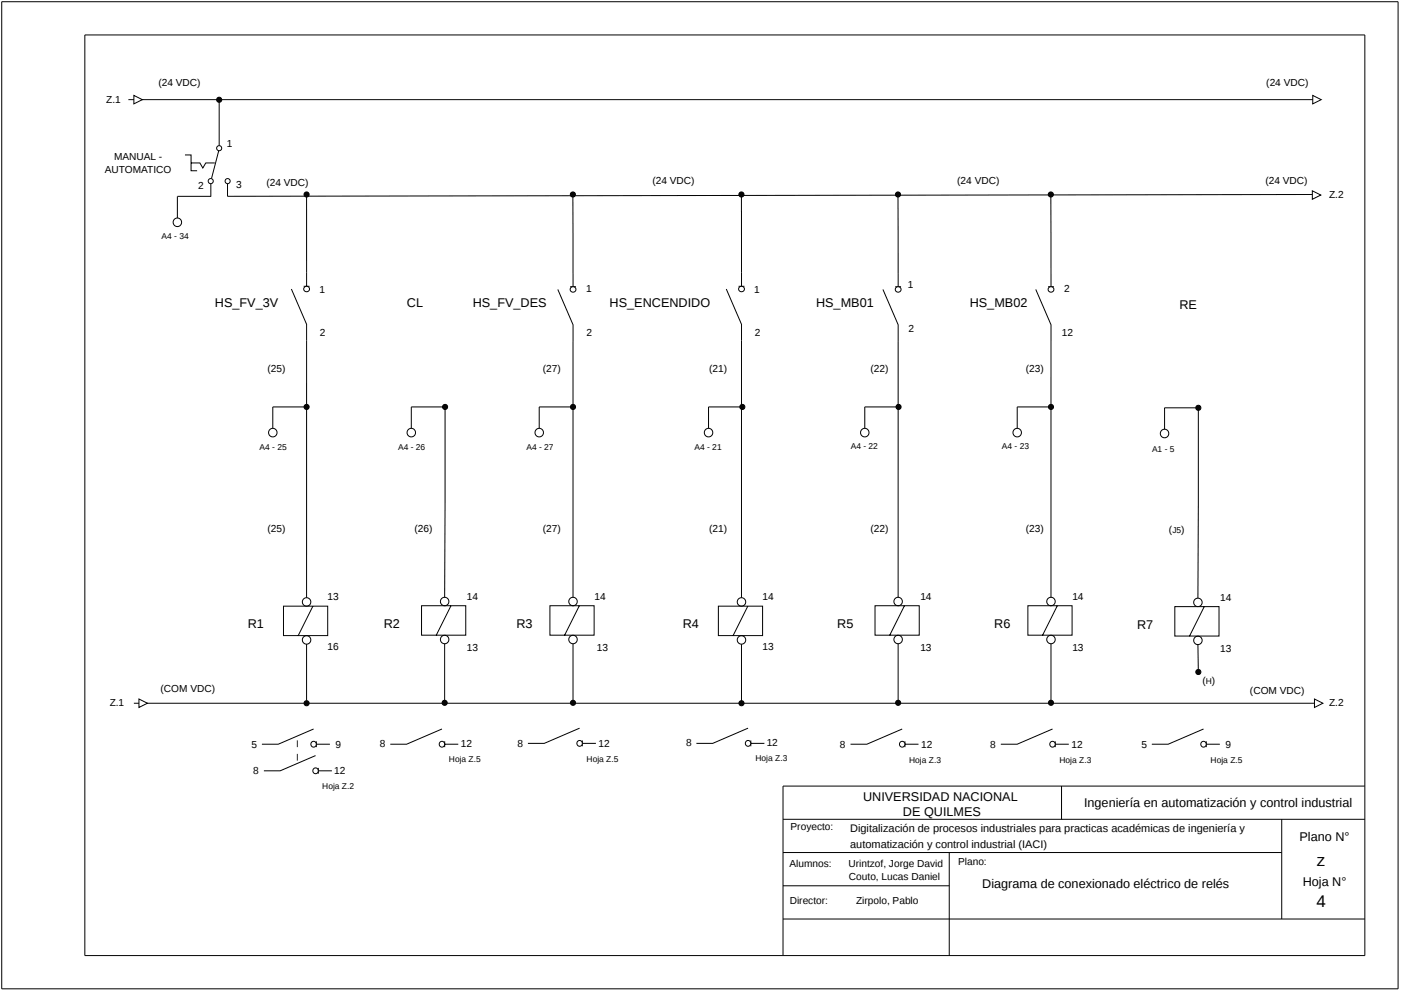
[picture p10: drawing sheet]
<svg xmlns="http://www.w3.org/2000/svg" width="421mm" height="298mm" viewBox="0 0 421 298" stroke-linecap="round" stroke-linejoin="round" font-family="sans-serif">
<path d="M.5 .5h419.5v296.7h-419.5zM25.5 10.5h384.5v276.7h-384.5zM38.6 29.9h356.2M318.9 236.2v10M410 236.2h-174.8v51M235.2 246.2h174.8M235.2 256.2h149.8M285.2 256.2v31M385 246.2v30M235.2 266.2h50M235.2 276.2h174.8" fill="none" stroke="#000" stroke-width=".3"/>
<path d="M40.2 28.7l2.6 1.2-2.6 1.3z" fill="#fff"/>
<path d="M40.2 28.7l2.6 1.2-2.6 1.3z" fill="none" stroke="#000" stroke-width=".3"/>
<path d="M394.4 28.7l2.5 1.2-2.5 1.3z" fill="#fff"/>
<path d="M394.4 28.7l2.5 1.2-2.5 1.3zM40.2 211.3h354.5" fill="none" stroke="#000" stroke-width=".3"/>
<path d="M41.7 210.1l2.6 1.2-2.6 1.3z" fill="#fff"/>
<path d="M41.7 210.1l2.6 1.2-2.6 1.3z" fill="none" stroke="#000" stroke-width=".3"/>
<path d="M394.9 210.1l2.5 1.2-2.5 1.3z" fill="#fff"/>
<g fill="none" stroke="#000" stroke-width=".3">
<path d="M92.1 59.2v26.8M87.5 86.9l4.6 10.6v4.9M91.2 86h1.8M394.9 210.1l2.5 1.2-2.5 1.3z"/>
<circle cx="92.1" cy="58.4" r=".76"/>
</g>
<circle cx="92.1" cy="58.4" r=".76" fill="#000"/>
<circle cx="92.1" cy="86.9" r=".85" fill="#fff"/>
<circle cx="92.1" cy="86.9" r=".85" fill="none" stroke="#000" stroke-width=".3"/>
<circle cx="92.1" cy="180.9" r="1.27" fill="#fff"/>
<circle cx="92.1" cy="180.9" r="1.27" fill="none" stroke="#000" stroke-width=".3"/>
<circle cx="92.1" cy="192.3" r="1.27" fill="#fff"/>
<g fill="none" stroke="#000" stroke-width=".3">
<path d="M92.1 102.4v77.2M85.2 182.2h13.2v8.8h-13.2zM92.1 193.6v17M94 182.2l-4.4 8.8"/>
<circle cx="92.1" cy="192.3" r="1.27"/>
<circle cx="92.1" cy="211.3" r=".76"/>
</g>
<circle cx="92.1" cy="211.3" r=".76" fill="#000"/>
<circle cx="133.6" cy="180.8" r="1.27" fill="#fff"/>
<circle cx="133.6" cy="180.8" r="1.27" fill="none" stroke="#000" stroke-width=".3"/>
<circle cx="133.6" cy="192.2" r="1.27" fill="#fff"/>
<g fill="none" stroke="#000" stroke-width=".3">
<path d="M172.1 59.2v27M167.6 87l4.5 10.6v4.9M171.3 86.2h1.7M133.7 122.3l-.1 57.2M126.6 182h13.3v8.9h-13.3zM133.6 193.4v17M135.5 182.1l-4.5 8.8"/>
<circle cx="172.1" cy="58.4" r=".76"/>
<circle cx="133.6" cy="192.2" r="1.27"/>
<circle cx="133.6" cy="211.2" r=".76"/>
</g>
<g fill="#000">
<circle cx="172.1" cy="58.4" r=".76"/>
<circle cx="133.6" cy="211.2" r=".76"/>
</g>
<circle cx="172.2" cy="87" r=".85" fill="#fff"/>
<circle cx="172.2" cy="87" r=".85" fill="none" stroke="#000" stroke-width=".3"/>
<circle cx="172.1" cy="180.8" r="1.27" fill="#fff"/>
<circle cx="172.1" cy="180.8" r="1.27" fill="none" stroke="#000" stroke-width=".3"/>
<circle cx="172.1" cy="192.2" r="1.27" fill="#fff"/>
<g fill="none" stroke="#000" stroke-width=".3">
<path d="M222.7 59.2l.1 26.8M218.2 86.9l4.6 10.6v4.9M221.9 86h1.7M172.1 102.5v77M165.2 182h13.3v8.9h-13.3zM172.1 193.4v17M174 182.1l-4.4 8.8"/>
<circle cx="222.7" cy="58.4" r=".76"/>
<circle cx="172.1" cy="192.2" r="1.27"/>
<circle cx="172.1" cy="211.2" r=".76"/>
</g>
<g fill="#000">
<circle cx="222.7" cy="58.4" r=".76"/>
<circle cx="172.1" cy="211.2" r=".76"/>
</g>
<circle cx="222.8" cy="86.9" r=".85" fill="#fff"/>
<circle cx="222.8" cy="86.9" r=".85" fill="none" stroke="#000" stroke-width=".3"/>
<circle cx="222.7" cy="180.9" r="1.27" fill="#fff"/>
<circle cx="222.7" cy="180.9" r="1.27" fill="none" stroke="#000" stroke-width=".3"/>
<circle cx="222.7" cy="192.3" r="1.27" fill="#fff"/>
<g fill="none" stroke="#000" stroke-width=".3">
<path d="M269.8 59.2v27M265.2 87l4.6 10.6v4.9M268.9 86.2h1.8M222.8 102.4v77.2M215.8 182.2h13.3v8.8h-13.3zM222.8 193.6v17M224.6 182.2l-4.4 8.8"/>
<circle cx="269.8" cy="58.4" r=".76"/>
<circle cx="222.7" cy="192.3" r="1.27"/>
<circle cx="222.8" cy="211.3" r=".76"/>
</g>
<g fill="#000">
<circle cx="269.8" cy="58.4" r=".76"/>
<circle cx="222.8" cy="211.3" r=".76"/>
</g>
<circle cx="269.8" cy="87" r=".85" fill="#fff"/>
<circle cx="269.8" cy="87" r=".85" fill="none" stroke="#000" stroke-width=".3"/>
<circle cx="269.8" cy="180.8" r="1.27" fill="#fff"/>
<circle cx="269.8" cy="180.8" r="1.27" fill="none" stroke="#000" stroke-width=".3"/>
<circle cx="269.8" cy="192.2" r="1.27" fill="#fff"/>
<g fill="none" stroke="#000" stroke-width=".3">
<path d="M315.7 59.2v27M311.2 87l4.5 10.6v4.9M314.9 86.2h1.7M269.8 102.5v77M262.9 182h13.3v8.9h-13.3zM269.8 193.4v17M271.7 182.1l-4.4 8.8"/>
<circle cx="315.7" cy="58.4" r=".76"/>
<circle cx="269.8" cy="192.2" r="1.27"/>
<circle cx="269.8" cy="211.2" r=".76"/>
</g>
<g fill="#000">
<circle cx="315.7" cy="58.4" r=".76"/>
<circle cx="269.8" cy="211.2" r=".76"/>
</g>
<circle cx="315.7" cy="87" r=".85" fill="#fff"/>
<circle cx="315.7" cy="87" r=".85" fill="none" stroke="#000" stroke-width=".3"/>
<circle cx="315.7" cy="180.8" r="1.27" fill="#fff"/>
<circle cx="315.7" cy="180.8" r="1.27" fill="none" stroke="#000" stroke-width=".3"/>
<circle cx="315.7" cy="192.2" r="1.27" fill="#fff"/>
<g fill="none" stroke="#000" stroke-width=".3">
<path d="M315.7 102.5v77M308.8 182h13.3v8.9h-13.3zM315.7 193.4v17M317.6 182.1l-4.4 8.8"/>
<circle cx="315.7" cy="192.2" r="1.27"/>
<circle cx="315.7" cy="211.2" r=".76"/>
</g>
<circle cx="315.7" cy="211.2" r=".76" fill="#000"/>
<circle cx="305.6" cy="130" r="1.28" fill="#fff"/>
<g fill="none" stroke="#000" stroke-width=".3">
<path d="M315 122.3h-9.4v6.4"/>
<circle cx="305.6" cy="130" r="1.28"/>
<circle cx="315.7" cy="122.3" r=".76"/>
</g>
<circle cx="315.7" cy="122.3" r=".76" fill="#000"/>
<circle cx="259.8" cy="130" r="1.28" fill="#fff"/>
<g fill="none" stroke="#000" stroke-width=".3">
<path d="M269.2 122.3h-9.4v6.4"/>
<circle cx="259.8" cy="130" r="1.28"/>
<circle cx="269.9" cy="122.3" r=".76"/>
</g>
<circle cx="269.9" cy="122.3" r=".76" fill="#000"/>
<circle cx="212.9" cy="130" r="1.28" fill="#fff"/>
<g fill="none" stroke="#000" stroke-width=".3">
<path d="M222.2 122.3h-9.3v6.4"/>
<circle cx="212.9" cy="130" r="1.28"/>
<circle cx="223" cy="122.3" r=".76"/>
</g>
<circle cx="223" cy="122.3" r=".76" fill="#000"/>
<circle cx="162" cy="130" r="1.28" fill="#fff"/>
<g fill="none" stroke="#000" stroke-width=".3">
<path d="M171.4 122.3h-9.4v6.4"/>
<circle cx="162" cy="130" r="1.28"/>
<circle cx="172.1" cy="122.3" r=".76"/>
</g>
<circle cx="172.1" cy="122.3" r=".76" fill="#000"/>
<circle cx="123.6" cy="130" r="1.28" fill="#fff"/>
<g fill="none" stroke="#000" stroke-width=".3">
<path d="M132.9 122.3h-9.3v6.4"/>
<circle cx="123.6" cy="130" r="1.28"/>
<circle cx="133.7" cy="122.3" r=".76"/>
</g>
<circle cx="133.7" cy="122.3" r=".76" fill="#000"/>
<circle cx="82" cy="130" r="1.28" fill="#fff"/>
<g fill="none" stroke="#000" stroke-width=".3">
<path d="M65.8 30.7v13.1M63.3 55.2v3.8M65.7 45.3l-2.2 8.4M68.3 55.2v3.8l326.4-.6M91.3 122.3h-9.3v6.4"/>
<circle cx="65.8" cy="30" r=".76"/>
<circle cx="82" cy="130" r="1.28"/>
<circle cx="92.1" cy="122.3" r=".76"/>
</g>
<g fill="#000">
<circle cx="65.8" cy="30" r=".76"/>
<circle cx="92.1" cy="122.3" r=".76"/>
</g>
<circle cx="68.4" cy="54.4" r=".76" fill="#fff"/>
<circle cx="68.4" cy="54.4" r=".76" fill="none" stroke="#000" stroke-width=".3"/>
<circle cx="63.3" cy="54.4" r=".76" fill="#fff"/>
<circle cx="63.3" cy="54.4" r=".76" fill="none" stroke="#000" stroke-width=".3"/>
<circle cx="65.8" cy="44.5" r=".76" fill="#fff"/>
<circle cx="65.8" cy="44.5" r=".76" fill="none" stroke="#000" stroke-width=".3"/>
<circle cx="53.3" cy="66.8" r="1.28" fill="#fff"/>
<g fill="none" stroke="#000" stroke-width=".3">
<path d="M53.3 59.1v6.4M53.3 59h10.1M55.6 46.6h1.8v4.7h1.8M57.4 49h2.6l.9 1.5 .9-1.5h2.7"/>
<circle cx="53.3" cy="66.8" r="1.28"/>
</g>
<path d="M394.2 57.3l2.6 1.3-2.6 1.3z" fill="#fff"/>
<path d="M394.2 57.3l2.6 1.3-2.6 1.3z" fill="none" stroke="#000" stroke-width=".3"/>
<circle cx="359.9" cy="181" r="1.27" fill="#fff"/>
<circle cx="359.9" cy="181" r="1.27" fill="none" stroke="#000" stroke-width=".3"/>
<circle cx="359.9" cy="192.4" r="1.27" fill="#fff"/>
<g fill="none" stroke="#000" stroke-width=".3">
<path d="M360 122.6l-.1 57.2M352.9 182.3h13.3v8.8h-13.3zM359.9 193.7l.1 7.5M361.8 182.3l-4.5 8.9"/>
<circle cx="359.9" cy="192.4" r="1.27"/>
<circle cx="360" cy="201.9" r=".76"/>
</g>
<circle cx="360" cy="201.9" r=".76" fill="#000"/>
<circle cx="349.9" cy="130.3" r="1.28" fill="#fff"/>
<g fill="none" stroke="#000" stroke-width=".3">
<path d="M359.2 122.6h-9.4v6.4M94.2 219.1l-10.6 4.6h-4.9M95 223.7h4.1M95 222.8v1.7"/>
<circle cx="349.9" cy="130.3" r="1.28"/>
<circle cx="360" cy="122.6" r=".76"/>
</g>
<circle cx="360" cy="122.6" r=".76" fill="#000"/>
<circle cx="94.2" cy="223.7" r=".85" fill="#fff"/>
<g fill="none" stroke="#000" stroke-width=".3">
<path d="M132.8 219.1l-10.7 4.5h-4.9M133.6 223.6h4.1M133.6 222.8v1.7"/>
<circle cx="94.2" cy="223.7" r=".85"/>
</g>
<circle cx="132.7" cy="223.7" r=".85" fill="#fff"/>
<g fill="none" stroke="#000" stroke-width=".3">
<path d="M174.1 218.8l-10.6 4.6h-4.9M174.9 223.4h4.1M174.9 222.5v1.8"/>
<circle cx="132.7" cy="223.7" r=".85"/>
</g>
<circle cx="174.1" cy="223.4" r=".85" fill="#fff"/>
<g fill="none" stroke="#000" stroke-width=".3">
<path d="M224.7 218.8l-10.6 4.6h-4.9M225.5 223.4h4.1M225.5 222.5v1.8"/>
<circle cx="174.1" cy="223.4" r=".85"/>
</g>
<circle cx="224.7" cy="223.4" r=".85" fill="#fff"/>
<g fill="none" stroke="#000" stroke-width=".3">
<path d="M271 219.1l-10.6 4.6h-4.9M271.8 223.7h4.1M271.8 222.8v1.7"/>
<circle cx="224.7" cy="223.4" r=".85"/>
</g>
<circle cx="271" cy="223.7" r=".85" fill="#fff"/>
<g fill="none" stroke="#000" stroke-width=".3">
<path d="M316.2 219.1l-10.6 4.6h-4.9M317 223.7h4.1M317 222.8v1.7"/>
<circle cx="271" cy="223.7" r=".85"/>
</g>
<circle cx="316.2" cy="223.7" r=".85" fill="#fff"/>
<g fill="none" stroke="#000" stroke-width=".3">
<path d="M361.6 219.1l-10.7 4.6h-4.9M362.4 223.7h4.1M362.4 222.8v1.7"/>
<circle cx="316.2" cy="223.7" r=".85"/>
</g>
<circle cx="361.5" cy="223.7" r=".85" fill="#fff"/>
<g fill="none" stroke="#000" stroke-width=".3">
<path d="M94.8 227.1l-10.6 4.5h-4.9M95.6 231.6h4.1M95.6 230.8v1.7"/>
<circle cx="361.5" cy="223.7" r=".85"/>
</g>
<circle cx="94.8" cy="231.6" r=".85" fill="#fff"/>
<circle cx="94.8" cy="231.6" r=".85" fill="none" stroke="#000" stroke-width=".3"/>
<path d="M89.2 222.5h.2v2h-.2zM89.2 226.6h.2v2h-.2z" fill="#000"/>
<g font-size="5.1">
<text x="395.6" y="260.2">z</text>
<text x="395.5" y="272.6">4</text>
</g>
<g font-size="3.8">
<text x="64.6" y="92.2">HS_FV_3V</text>
<text x="122.3" y="92.2">CL</text>
<text x="142" y="92.2">HS_FV_DES</text>
<text x="183.2" y="92.2">HS_ENCENDIDO</text>
<text x="245.2" y="92.2">HS_MB01</text>
<text x="291.3" y="92.2">HS_MB02</text>
<text x="354.3" y="92.7">RE</text>
<text x="74.4" y="188.6">R1</text>
<text x="115.3" y="188.6">R2</text>
<text x="155.1" y="188.6">R3</text>
<text x="205.1" y="188.6">R4</text>
<text x="251.5" y="188.6">R5</text>
<text x="298.7" y="188.6">R6</text>
<text x="341.6" y="188.9">R7</text>
<text x="259.3" y="240.6">UNIVERSIDAD NACIONAL</text>
<text x="271.3" y="245.2">DE QUILMES</text>
<text x="325.7" y="242.4">Ingeniería en automatización y control industrial</text>
<text x="390.4" y="252.8">Plano N°</text>
<text x="295.1" y="266.8">Diagrama de conexionado eléctrico de relés</text>
<text x="391.3" y="266.3">Hoja N°</text>
</g>
<g font-size="3.3">
<text x="255.4" y="250">Digitalización de procesos industriales para practicas académicas de ingeniería y</text>
<text x="255.4" y="254.8">automatización y control industrial (IACI)</text>
</g>
<g font-size="3">
<text x="47.6" y="25.8">(24 VDC)</text>
<text x="380.4" y="25.8">(24 VDC)</text>
<text x="31.9" y="30.8">Z.1</text>
<text x="68.1" y="44">1</text>
<text x="31.5" y="51.9">AUTOMATICO</text>
<text x="34.3" y="48.1">MANUAL -</text>
<text x="59.5" y="56.7">2</text>
<text x="70.9" y="56.5">3</text>
<text x="80" y="55.9">(24 VDC)</text>
<text x="196" y="55.4">(24 VDC)</text>
<text x="287.6" y="55.4">(24 VDC)</text>
<text x="380.2" y="55.4">(24 VDC)</text>
<text x="399.3" y="59.5">Z.2</text>
<text x="95.9" y="87.9">1</text>
<text x="176.1" y="87.7">1</text>
<text x="226.6" y="87.9">1</text>
<text x="272.8" y="86.6">1</text>
<text x="319.7" y="87.7">2</text>
<text x="96.1" y="101.1">2</text>
<text x="176.2" y="100.9">2</text>
<text x="226.7" y="101.1">2</text>
<text x="272.9" y="99.8">2</text>
<text x="319" y="100.9">12</text>
<text x="80.4" y="111.8">(25)</text>
<text x="163.1" y="111.8">(27)</text>
<text x="213.1" y="111.8">(21)</text>
<text x="261.5" y="111.8">(22)</text>
<text x="308.2" y="111.8">(23)</text>
<text x="80.4" y="160">(25)</text>
<text x="124.5" y="160">(26)</text>
<text x="163.1" y="160">(27)</text>
<text x="213.1" y="160">(21)</text>
<text x="261.5" y="160">(22)</text>
<text x="308.2" y="160">(23)</text>
<text x="351.2" y="160.2">(</text>
<text x="354.9" y="160.2">)</text>
<text x="98.4" y="180.3">13</text>
<text x="140.3" y="180.3">14</text>
<text x="178.6" y="180.3">14</text>
<text x="229" y="180.3">14</text>
<text x="276.5" y="180.3">14</text>
<text x="322.1" y="180.3">14</text>
<text x="366.5" y="180.5">14</text>
<text x="98.4" y="195.5">16</text>
<text x="140.3" y="195.7">13</text>
<text x="179.3" y="195.7">13</text>
<text x="229" y="195.5">13</text>
<text x="276.5" y="195.7">13</text>
<text x="322.1" y="195.7">13</text>
<text x="366.5" y="196">13</text>
<text x="48.3" y="207.9">(COM VDC)</text>
<text x="361.2" y="205.6">( )</text>
<text x="375.5" y="208.4">(COM VDC)</text>
<text x="32.9" y="212.2">Z.1</text>
<text x="399.3" y="212.2">Z.2</text>
<text x="75.5" y="224.7">5</text>
<text x="100.8" y="224.7">9</text>
<text x="114.1" y="224.4">8</text>
<text x="138.5" y="224.4">12</text>
<text x="155.4" y="224.4">8</text>
<text x="179.8" y="224.4">12</text>
<text x="206.2" y="224.1">8</text>
<text x="230.3" y="224.1">12</text>
<text x="252.3" y="224.7">8</text>
<text x="276.7" y="224.7">12</text>
<text x="297.5" y="224.7">8</text>
<text x="321.9" y="224.7">12</text>
<text x="342.9" y="224.7">5</text>
<text x="368.2" y="224.7">9</text>
<text x="76" y="232.5">8</text>
<text x="100.4" y="232.5">12</text>
<text x="237.5" y="249.5">Proyecto:</text>
<text x="237.2" y="260.7">Alumnos:</text>
<text x="254.9" y="260.7">Urintzof, Jorge David</text>
<text x="287.8" y="259.9">Plano:</text>
<text x="255" y="264.5">Couto, Lucas Daniel</text>
<text x="237.2" y="271.6">Director:</text>
<text x="257.2" y="271.6">Zirpolo, Pablo</text>
</g>
<g font-size="2.5">
<text x="48.6" y="71.7">A4 - 34</text>
<text x="78" y="135.4">A4 - 25</text>
<text x="119.6" y="135.4">A4 - 26</text>
<text x="158.2" y="135.4">A4 - 27</text>
<text x="208.6" y="135.1">A4 - 21</text>
<text x="255.6" y="134.8">A4 - 22</text>
<text x="301" y="134.8">A4 - 23</text>
<text x="346.1" y="135.9">A1 - 5</text>
<text x="352.2" y="160.2">J5</text>
<text x="362.2" y="205.6">H</text>
<text x="134.9" y="229">Hoja Z.5</text>
<text x="176.2" y="229">Hoja Z.5</text>
<text x="227" y="228.7">Hoja Z.3</text>
<text x="273.1" y="229.2">Hoja Z.3</text>
<text x="318.3" y="229.2">Hoja Z.3</text>
<text x="363.7" y="229.2">Hoja Z.5</text>
<text x="96.8" y="237.1">Hoja Z.2</text>
</g>
</svg>
